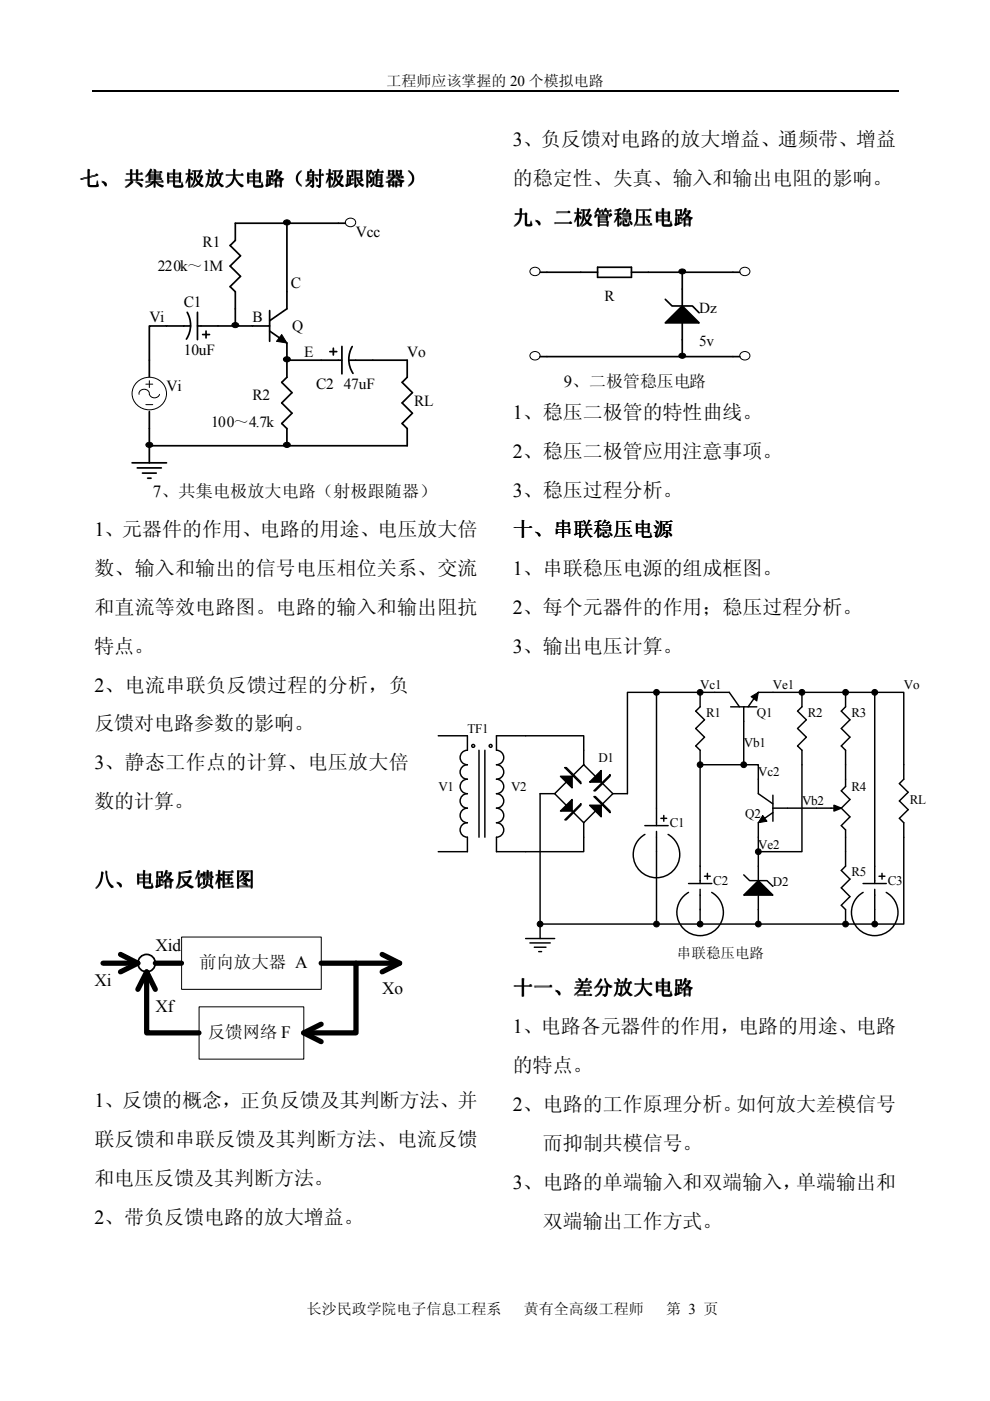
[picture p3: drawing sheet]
<svg xmlns="http://www.w3.org/2000/svg" width="210mm" height="297mm" viewBox="0 0 210 297" stroke-linecap="round" stroke-linejoin="round" font-family="sans-serif">
<path d="M19.5 19.3h171" fill="none" stroke="#000" stroke-width=".25"/>
<path d="M20 42.3h72.9v64.9h-72.9z" fill="#fff"/>
<g fill="none" stroke="#000" stroke-width=".36">
<path d="M49.9 47.3v3.7l-1.1 1 2.2 2.2-2.2 2.2 2.2 2.2-2.2 2.2 1.1 1v3.7M31.7 76.4v3.6M35.3 69.1h5.1M39.7 66.2a5.5 5.5 0 0 1-.2 5.7M41.9 69.1h4.3M41.9 66.2v5.8M43 70.9h1.4M43.7 70.2v1.4M53.5 69.1h3.7M57.2 70.2l3.6 2.5v7.3l-1.1 1.1 2.2 2.1-2.2 2.2 2.2 2.2-2.2 2.2 1.1 1.1v3.6M57.2 65.9v6.5M60.8 61.8v3.7l-3.6 2.5"/>
<path d="M68.1 76.4h4.4M69.9 74.5h1.5M70.7 73.8v1.5M72.5 73.4v5.9M74 76.4h5.1M74.7 73.5a5.5 5.5 0 0 0 .1 5.7M31.7 87.2v3.7"/>
</g>
<path d="M59.7 70.9l1.1 1.8-2.2-.3z" fill="#000"/>
<path d="M59.7 70.9l1.1 1.8-2.2-.3z" fill="none" stroke="#000" stroke-width=".21"/>
<path d="M29.1 81a3.6 3.6 0 0 1 5-.1 3.6 3.6 0 0 1 .1 5 3.6 3.6 0 0 1-4.5 .5 3.6 3.6 0 0 1-1.4-4.3z" fill-rule="evenodd" fill="#fff"/>
<path d="M60.3 46.8a.64 .64 0 0 1 .9-.2 .64 .64 0 0 1 .1 .9 .64 .64 0 0 1-.9 .2 .64 .64 0 0 1-.1-.9zM73.5 46.5a1.01 1.01 0 0 1 1.5-.1 1.01 1.01 0 0 1 .1 1.4 1.01 1.01 0 0 1-1.4 .1 1.01 1.01 0 0 1-.2-1.4zM49.4 68.5a.64 .64 0 0 1 .9-.1 .64 .64 0 0 1 .1 .9 .64 .64 0 0 1-.9 .1 .64 .64 0 0 1-.1-.9zM60.3 75.8a.64 .64 0 0 1 .9-.1 .64 .64 0 0 1 .1 .9 .64 .64 0 0 1-.9 .1 .64 .64 0 0 1-.1-.9zM29.1 81a3.6 3.6 0 0 1 5-.1 3.6 3.6 0 0 1 .1 5 3.6 3.6 0 0 1-4.5 .5 3.6 3.6 0 0 1-1.4-4.3zM29.5 83.6a1.08 1.08 0 0 1 1.1-1.1 1.08 1.08 0 0 1 1 1.1M30.9 81.5h1.5M30.9 85.8h1.5M31.1 93.9a.64 .64 0 0 1 .9-.1 .64 .64 0 0 1 .2 .9 .64 .64 0 0 1-.9 .1 .64 .64 0 0 1-.2-.9zM31.7 80.7v1.5M31.7 83.6a1.14 1.14 0 0 0 1.1 .7 1.14 1.14 0 0 0 1-.7M60.3 93.9a.64 .64 0 0 1 .9-.1 .64 .64 0 0 1 .1 .9 .64 .64 0 0 1-.9 .1 .64 .64 0 0 1-.1-.9z" fill="none" stroke="#000" stroke-width=".21"/>
<path d="M49.9 47.3h23.3M60.8 47.3v14.5M35.3 69.1h-3.6v7.3M46.2 69.1h7.3M49.9 65.5v3.6M60.8 76.4h7.3M79.1 76.4h7.2v3.6l-1 1.1 2.1 2.1-2.1 2.2 2.1 2.2-2.1 2.2 1 1.1v3.6h-54.6M28 98.1h7.3M29.1 99.2h5.1M31.7 90.9v7.2M30.2 100.3h2.9M31.3 101.4h.7" fill="none" stroke="#000" stroke-width=".36"/>
<g fill="#000">
<path d="M60.3 46.8a.64 .64 0 0 1 .9-.2 .64 .64 0 0 1 .1 .9 .64 .64 0 0 1-.9 .2 .64 .64 0 0 1-.1-.9z" fill-rule="evenodd"/>
<path d="M49.4 68.5a.64 .64 0 0 1 .9-.1 .64 .64 0 0 1 .1 .9 .64 .64 0 0 1-.9 .1 .64 .64 0 0 1-.1-.9z" fill-rule="evenodd"/>
<path d="M60.3 75.8a.64 .64 0 0 1 .9-.1 .64 .64 0 0 1 .1 .9 .64 .64 0 0 1-.9 .1 .64 .64 0 0 1-.1-.9z" fill-rule="evenodd"/>
<path d="M31.1 93.9a.64 .64 0 0 1 .9-.1 .64 .64 0 0 1 .2 .9 .64 .64 0 0 1-.9 .1 .64 .64 0 0 1-.2-.9z" fill-rule="evenodd"/>
<path d="M60.3 93.9a.64 .64 0 0 1 .9-.1 .64 .64 0 0 1 .1 .9 .64 .64 0 0 1-.9 .1 .64 .64 0 0 1-.1-.9z" fill-rule="evenodd"/>
</g>
<g fill="#fff">
<path d="M20 193.1h66.6v33.3h-66.6z"/>
<path d="M38.5 198.7h29.6v11.1h-29.6z"/>
</g>
<path d="M38.5 198.7h29.6v11.1h-29.6z" fill="none" stroke="#000" stroke-width=".21"/>
<path d="M42.2 213.5h22.2v11.1h-22.2z" fill="#fff"/>
<path d="M42.2 213.5h22.2v11.1h-22.2z" fill="none" stroke="#000" stroke-width=".21"/>
<circle cx="31.1" cy="204.2" r="1.85" fill="none" stroke="#000" stroke-width=".37"/>
<path d="M32.9 204.2h5.6" fill="none" stroke="#000" stroke-width=".21" stroke-dasharray="1 1 1 1 1 1 1 1"/>
<path d="M21.8 204.2h7.4M25.5 202.4l3.7 1.8-3.7 1.9M29.2 209.8l1.9-3.7 1.8 3.7M31.1 206.1v12.9h11.1M32.9 204.2h5.6M68.1 217.1l-3.7 1.9 3.7 1.9M68.1 204.2h16.6M75.5 204.2v14.8h-11.1M81 202.4l3.7 1.8-3.7 1.9" fill="none" stroke="#000" stroke-width="1.1"/>
<path d="M108.8 50.6h53.8v31.8h-53.8z" fill="#fff"/>
<path d="M114.5 57.7h12.2M126.7 56.7h7.2v2.1h-7.2zM133.9 57.7h10.8v7.2M144.7 57.7h12.1M114.5 75.6h42.3M141.1 68.5l3.6-3.6 3.5 3.6zM141.1 63.5l1.4 1.4h4.3l1.4 1.4M144.7 68.5v7.1" fill="none" stroke="#000" stroke-width=".36"/>
<g fill="#000">
<path d="M141.1 68.5l3.6-3.6 3.5 3.6z"/>
<path d="M144.1 57.2a.63 .63 0 0 1 .9-.2 .63 .63 0 0 1 .2 .9 .63 .63 0 0 1-.9 .2 .63 .63 0 0 1-.2-.9z" fill-rule="evenodd"/>
<path d="M144.1 75a.64 .64 0 0 1 .9-.1 .64 .64 0 0 1 .2 .9 .64 .64 0 0 1-.9 .1 .64 .64 0 0 1-.2-.9z" fill-rule="evenodd"/>
</g>
<path d="M112.7 56.9a.99 .99 0 0 1 1.4-.1 .99 .99 0 0 1 .1 1.4 .99 .99 0 0 1-1.4 .1 .99 .99 0 0 1-.1-1.4zM144.1 57.2a.63 .63 0 0 1 .9-.2 .63 .63 0 0 1 .2 .9 .63 .63 0 0 1-.9 .2 .63 .63 0 0 1-.2-.9zM157.2 56.9a.99 .99 0 0 1 1.4-.1 .99 .99 0 0 1 .1 1.4 .99 .99 0 0 1-1.4 .1 .99 .99 0 0 1-.1-1.4zM112.7 74.8a.99 .99 0 0 1 1.4-.1 .99 .99 0 0 1 .1 1.4 .99 .99 0 0 1-1.4 .1 .99 .99 0 0 1-.1-1.4zM144.1 75a.64 .64 0 0 1 .9-.1 .64 .64 0 0 1 .2 .9 .64 .64 0 0 1-.9 .1 .64 .64 0 0 1-.2-.9zM157.2 74.8a.99 .99 0 0 1 1.4-.1 .99 .99 0 0 1 .1 1.4 .99 .99 0 0 1-1.4 .1 .99 .99 0 0 1-.1-1.4z" fill="none" stroke="#000" stroke-width=".21"/>
<path d="M89.9 143.7h107.9v61.4h-107.9z" fill="#fff"/>
<g fill="none" stroke="#000" stroke-width=".31">
<path d="M92.9 156h6.2v3.1a1.53 1.53 0 0 0-1.5 1.5 1.53 1.53 0 0 0 1.5 1.5 1.53 1.53 0 0 0-1.5 1.6 1.53 1.53 0 0 0 1.5 1.5 1.53 1.53 0 0 0-1.5 1.5 1.53 1.53 0 0 0 1.5 1.6 1.53 1.53 0 0 0-1.5 1.5 1.53 1.53 0 0 0 1.5 1.5 1.55 1.55 0 0 0-1.5 1.6 1.55 1.55 0 0 0 1.5 1.5 1.53 1.53 0 0 0-1.5 1.6 1.53 1.53 0 0 0 1.5 1.5v3.1h-6.2M101.6 159.1v18.4M102.8 159.1v18.4M139.2 146.8v28.2M148.4 146.8h-15.4v21.5h-3.1M148.4 146.8v3.1l-.9 .9 1.9 1.8-1.9 1.9 1.9 1.8-1.9 1.9 .9 .9v28.2M148.4 146.8h6.2l2.2 3.1M154.9 149.9h5.6M157.7 149.9v12.2M158.6 149.9l2.2-3.1h30.8v18.4l-.9 .9 1.9 1.9-1.9 1.8 1.9 1.9-1.9 1.8 .9 .9v21.5h-77.1v-27.6h3.1M170 146.8v3.1l-.9 .9 1.9 1.8-1.9 1.9 1.9 1.8-1.9 1.9 .9 .9v21.5h-9.2M179.3 146.8v3.1l-.9 .9 1.8 1.8-1.8 1.9 1.8 1.8-1.8 1.9 .9 .9v7.7l-.9 .9 1.8 1.8-1.8 1.8 1.8 1.9-1.8 1.8 .9 1v7.6l-.9 1 1.8 1.8-1.8 1.8 1.8 1.9-1.8 1.8 .9 .9v3.1"/>
<path d="M185.5 146.8v40.5M117.6 168.3l6.2-6.2 6.1 6.2-6.1 6.1zM118.8 164.6h2.5v2.4zM118.8 172l2.5-2.5v2.5zM119.8 162.8h.3l3 3v.3zM119.8 173.8l3.3-3.4v.3l-3 3.1zM123.8 162.1v-6.1h-18.5v3.1a1.53 1.53 0 0 1 1.5 1.5 1.53 1.53 0 0 1-1.5 1.5 1.53 1.53 0 0 1 1.5 1.6 1.53 1.53 0 0 1-1.5 1.5 1.53 1.53 0 0 1 1.5 1.5 1.53 1.53 0 0 1-1.5 1.6 1.53 1.53 0 0 1 1.5 1.5 1.53 1.53 0 0 1-1.5 1.5 1.55 1.55 0 0 1 1.5 1.6 1.55 1.55 0 0 1-1.5 1.5 1.53 1.53 0 0 1 1.5 1.6 1.53 1.53 0 0 1-1.5 1.5v3.1h18.5v-6.2M125 165.8l2.5-2.4v2.4zM125 170.7h2.5v2.5zM125.9 167.7l3.4-3.4v.3l-3.1 3.1zM125.9 168.9h.3l3.1 3.1v.3zM136.7 175h5"/>
<path d="M136.7 176.9a4.9 4.9 0 0 0-1.3 7.4 4.9 4.9 0 0 0 7.6 0 4.9 4.9 0 0 0-1.4-7.4M139.2 176.3v19.6M140.1 173.5h1.3M140.7 172.9v1.2M148.4 162.1h12.4v6.2l3.1 2.1M163.9 171.3h13.8M163.9 172.3l-3.1 2.1v12.3M163.9 168.6v5.5M176.8 170.7l1.6 .6-1.6 .7zM111.4 199h6.2M112.4 199.9h4.3M114.5 195.9v3.1"/>
<path d="M146 189.2a4.9 4.9 0 0 0-1.3 7.4 4.9 4.9 0 0 0 7.5 0 4.9 4.9 0 0 0-1.3-7.4M146 187.3h4.9M148.4 188.6v7.3M149.4 185.8h1.2M150 185.2v1.2M157.7 189.8l3.1-3.1 3.1 3.1zM157.7 185.5l1.2 1.2h3.7l1.3 1.2M160.8 189.8v6.1M183 187.3h4.9M183 189.2a4.9 4.9 0 0 0-1.3 7.4 4.9 4.9 0 0 0 7.5 0 4.9 4.9 0 0 0-1.3-7.4M185.5 188.6v7.3M186.4 185.8h1.2"/>
<path d="M187 185.2v1.2M113.3 200.8h2.5M114.2 201.8h.6"/>
<circle cx="100.3" cy="158.1" r=".31"/>
<circle cx="104" cy="158.1" r=".31"/>
</g>
<g fill="#000">
<path d="M159.2 147.7l1.6-.9-.3 1.8zM118.8 164.6h2.5v2.4zM118.8 172l2.5-2.5v2.5zM127.5 163.4v2.4h-2.5zM125 170.7h2.5v2.5zM161.7 172.9l.9 1.2-1.8 .3zM176.8 170.7l1.6 .6-1.6 .7zM157.7 189.8l3.1-3.1 3.1 3.1z"/>
<circle cx="139.2" cy="146.8" r=".61"/>
<circle cx="148.4" cy="146.8" r=".61"/>
<circle cx="170" cy="146.8" r=".61"/>
<circle cx="179.3" cy="146.8" r=".61"/>
<circle cx="185.5" cy="146.8" r=".61"/>
<circle cx="148.4" cy="162.1" r=".61"/>
<circle cx="157.7" cy="162.1" r=".61"/>
<circle cx="114.5" cy="195.9" r=".61"/>
<circle cx="139.2" cy="195.9" r=".61"/>
<circle cx="148.4" cy="195.9" r=".61"/>
<circle cx="160.8" cy="195.9" r=".61"/>
<circle cx="160.8" cy="180.6" r=".61"/>
<circle cx="179.3" cy="195.9" r=".61"/>
<circle cx="185.5" cy="195.9" r=".61"/>
</g>
<g fill="none" stroke="#000" stroke-width=".21">
<path d="M159.2 147.7l1.6-.9-.3 1.8zM161.7 172.9l.9 1.2-1.8 .3z"/>
<circle cx="139.2" cy="146.8" r=".61"/>
<circle cx="148.4" cy="146.8" r=".61"/>
<circle cx="170" cy="146.8" r=".61"/>
<circle cx="179.3" cy="146.8" r=".61"/>
<circle cx="185.5" cy="146.8" r=".61"/>
<circle cx="148.4" cy="162.1" r=".61"/>
<circle cx="157.7" cy="162.1" r=".61"/>
<circle cx="114.5" cy="195.9" r=".61"/>
<circle cx="139.2" cy="195.9" r=".61"/>
<circle cx="148.4" cy="195.9" r=".61"/>
<circle cx="160.8" cy="195.9" r=".61"/>
<circle cx="160.8" cy="180.6" r=".61"/>
<circle cx="179.3" cy="195.9" r=".61"/>
<circle cx="185.5" cy="195.9" r=".61"/>
</g>
<g font-size="4.2">
<text x="108.8" y="31.1">3、负反馈对电路的放大增益、通频带、增益</text>
<text x="16.8" y="39.4">七、 共集电极放大电路（射极跟随器）</text>
<text x="26.4" y="39.3">共集电极放大电路</text>
<text x="108.8" y="39.3">的稳定性、失真、输入和输出电阻的影响。</text>
<text x="108.8" y="47.6">九、二极管稳压电路</text>
<text x="117.3" y="47.6">二极管稳压电路</text>
<text x="108.8" y="88.8">1、稳压二极管的特性曲线。</text>
<text x="108.8" y="97.1">2、稳压二极管应用注意事项。</text>
<text x="108.8" y="105.3">3、稳压过程分析。</text>
<text x="20" y="113.6">1、元器件的作用、电路的用途、电压放大倍</text>
<text x="108.8" y="113.7">十、串联稳压电源</text>
<text x="20" y="121.9">数、输入和输出的信号电压相位关系、交流</text>
<text x="108.8" y="121.9">1、串联稳压电源的组成框图。</text>
<text x="20" y="130.1">和直流等效电路图。电路的输入和输出阻抗</text>
<text x="108.8" y="130.1">2、每个元器件的作用；稳压过程分析。</text>
<text x="20" y="138.4">特点。</text>
<text x="108.8" y="138.4">3、输出电压计算。</text>
<text x="20" y="146.6">2、电流串联负反馈过程的分析，负</text>
<text x="20" y="154.9">反馈对电路参数的影响。</text>
<text x="20" y="163.1">3、静态工作点的计算、电压放大倍</text>
<text x="20" y="171.4">数的计算。</text>
<text x="20" y="188">八、电路反馈框图</text>
<text x="108.8" y="210.8">十一、差分放大电路</text>
<text x="117.3" y="210.8">、差分放大电路</text>
<text x="108.8" y="219.1">1、电路各元器件的作用，电路的用途、电路</text>
<text x="108.8" y="227.3">的特点。</text>
<text x="20" y="234.7">1、反馈的概念，正负反馈及其判断方法、并</text>
<text x="108.8" y="235.6">2、电路的工作原理分析。如何放大差模信号</text>
<text x="20" y="242.9">联反馈和串联反馈及其判断方法、电流反馈</text>
<text x="115.1" y="243.8">而抑制共模信号。</text>
<text x="20" y="251.2">和电压反馈及其判断方法。</text>
<text x="108.8" y="252.1">3、电路的单端输入和双端输入，单端输出和</text>
<text x="20" y="259.4">2、带负反馈电路的放大增益。</text>
<text x="115.1" y="260.3">双端输出工作方式。</text>
</g>
<g font-size="3.7">
<text x="33" y="201.6">Xid</text>
<text x="20" y="209">Xi</text>
<text x="42.2" y="205.3">前前分分电 A</text>
<text x="33" y="214.5">Xf</text>
<text x="81" y="210.8">Xo</text>
<text x="44" y="220">反反反反 F</text>
</g>
<g font-size="3.6">
<text x="119.5" y="82">9、二分二二分桥桥</text>
<text x="32.4" y="105.3">7、分共桥分分分桥桥（分分射射电）</text>
</g>
<g font-size="3.3">
<text x="43" y="52.4">R1</text>
<text x="75.4" y="50.2">Vcc</text>
<text x="33.5" y="57.5">220k～1M</text>
<text x="39" y="65.1">C1</text>
<text x="61.6" y="61.1">C</text>
<text x="31.7" y="68.4">Vi</text>
<text x="53.6" y="68.4">B</text>
<text x="61.9" y="70.2">Q</text>
<text x="39" y="75.3">10uF</text>
<text x="64.5" y="75.6">E</text>
<text x="86.4" y="75.6">Vo</text>
<text x="35.3" y="82.9">Vi</text>
<text x="67" y="82.5">C2 47uF</text>
<text x="53.6" y="84.7">R2</text>
<text x="87.8" y="86.1">RL</text>
<text x="44.8" y="90.5">100～4.7k</text>
</g>
<g font-size="3.2">
<text x="82" y="18.2">工程师应该掌握的 20 个模拟电路</text>
<text x="128.2" y="63.8">R</text>
<text x="148.3" y="66.3">Dz</text>
<text x="148.3" y="73.4">5v</text>
<text x="65" y="278.6">长沙民政学院电子信息工程系</text>
<text x="111.1" y="278.6">黄有全高级工程师</text>
<text x="141.2" y="278.6">第 3 页</text>
</g>
<text font-size="3.1" x="143.5" y="203.2">串串二分桥桥</text>
<g font-size="2.8">
<text x="148.5" y="146.1">Vc1</text>
<text x="163.9" y="146.1">Ve1</text>
<text x="191.6" y="146.1">Vo</text>
<text x="99.1" y="155.3">TF1</text>
<text x="149.7" y="152">R1</text>
<text x="160.5" y="152">Q1</text>
<text x="171.3" y="152">R2</text>
<text x="180.5" y="152">R3</text>
<text x="126.9" y="161.5">D1</text>
<text x="157.7" y="158.4">Vb1</text>
<text x="92.9" y="167.6">V1</text>
<text x="108.4" y="167.6">V2</text>
<text x="160.8" y="164.6">Vc2</text>
<text x="180.5" y="167.6">R4</text>
<text x="158" y="173.5">Q2</text>
<text x="170.1" y="170.7">Vb2</text>
<text x="192.9" y="170.4">RL</text>
<text x="142" y="175.3">C1</text>
<text x="160.8" y="179.9">Ve2</text>
<text x="180.5" y="185.8">R5</text>
<text x="151.2" y="187.6">C2</text>
<text x="163.9" y="187.9">D2</text>
<text x="188.2" y="187.6">C3</text>
</g>
</svg>
